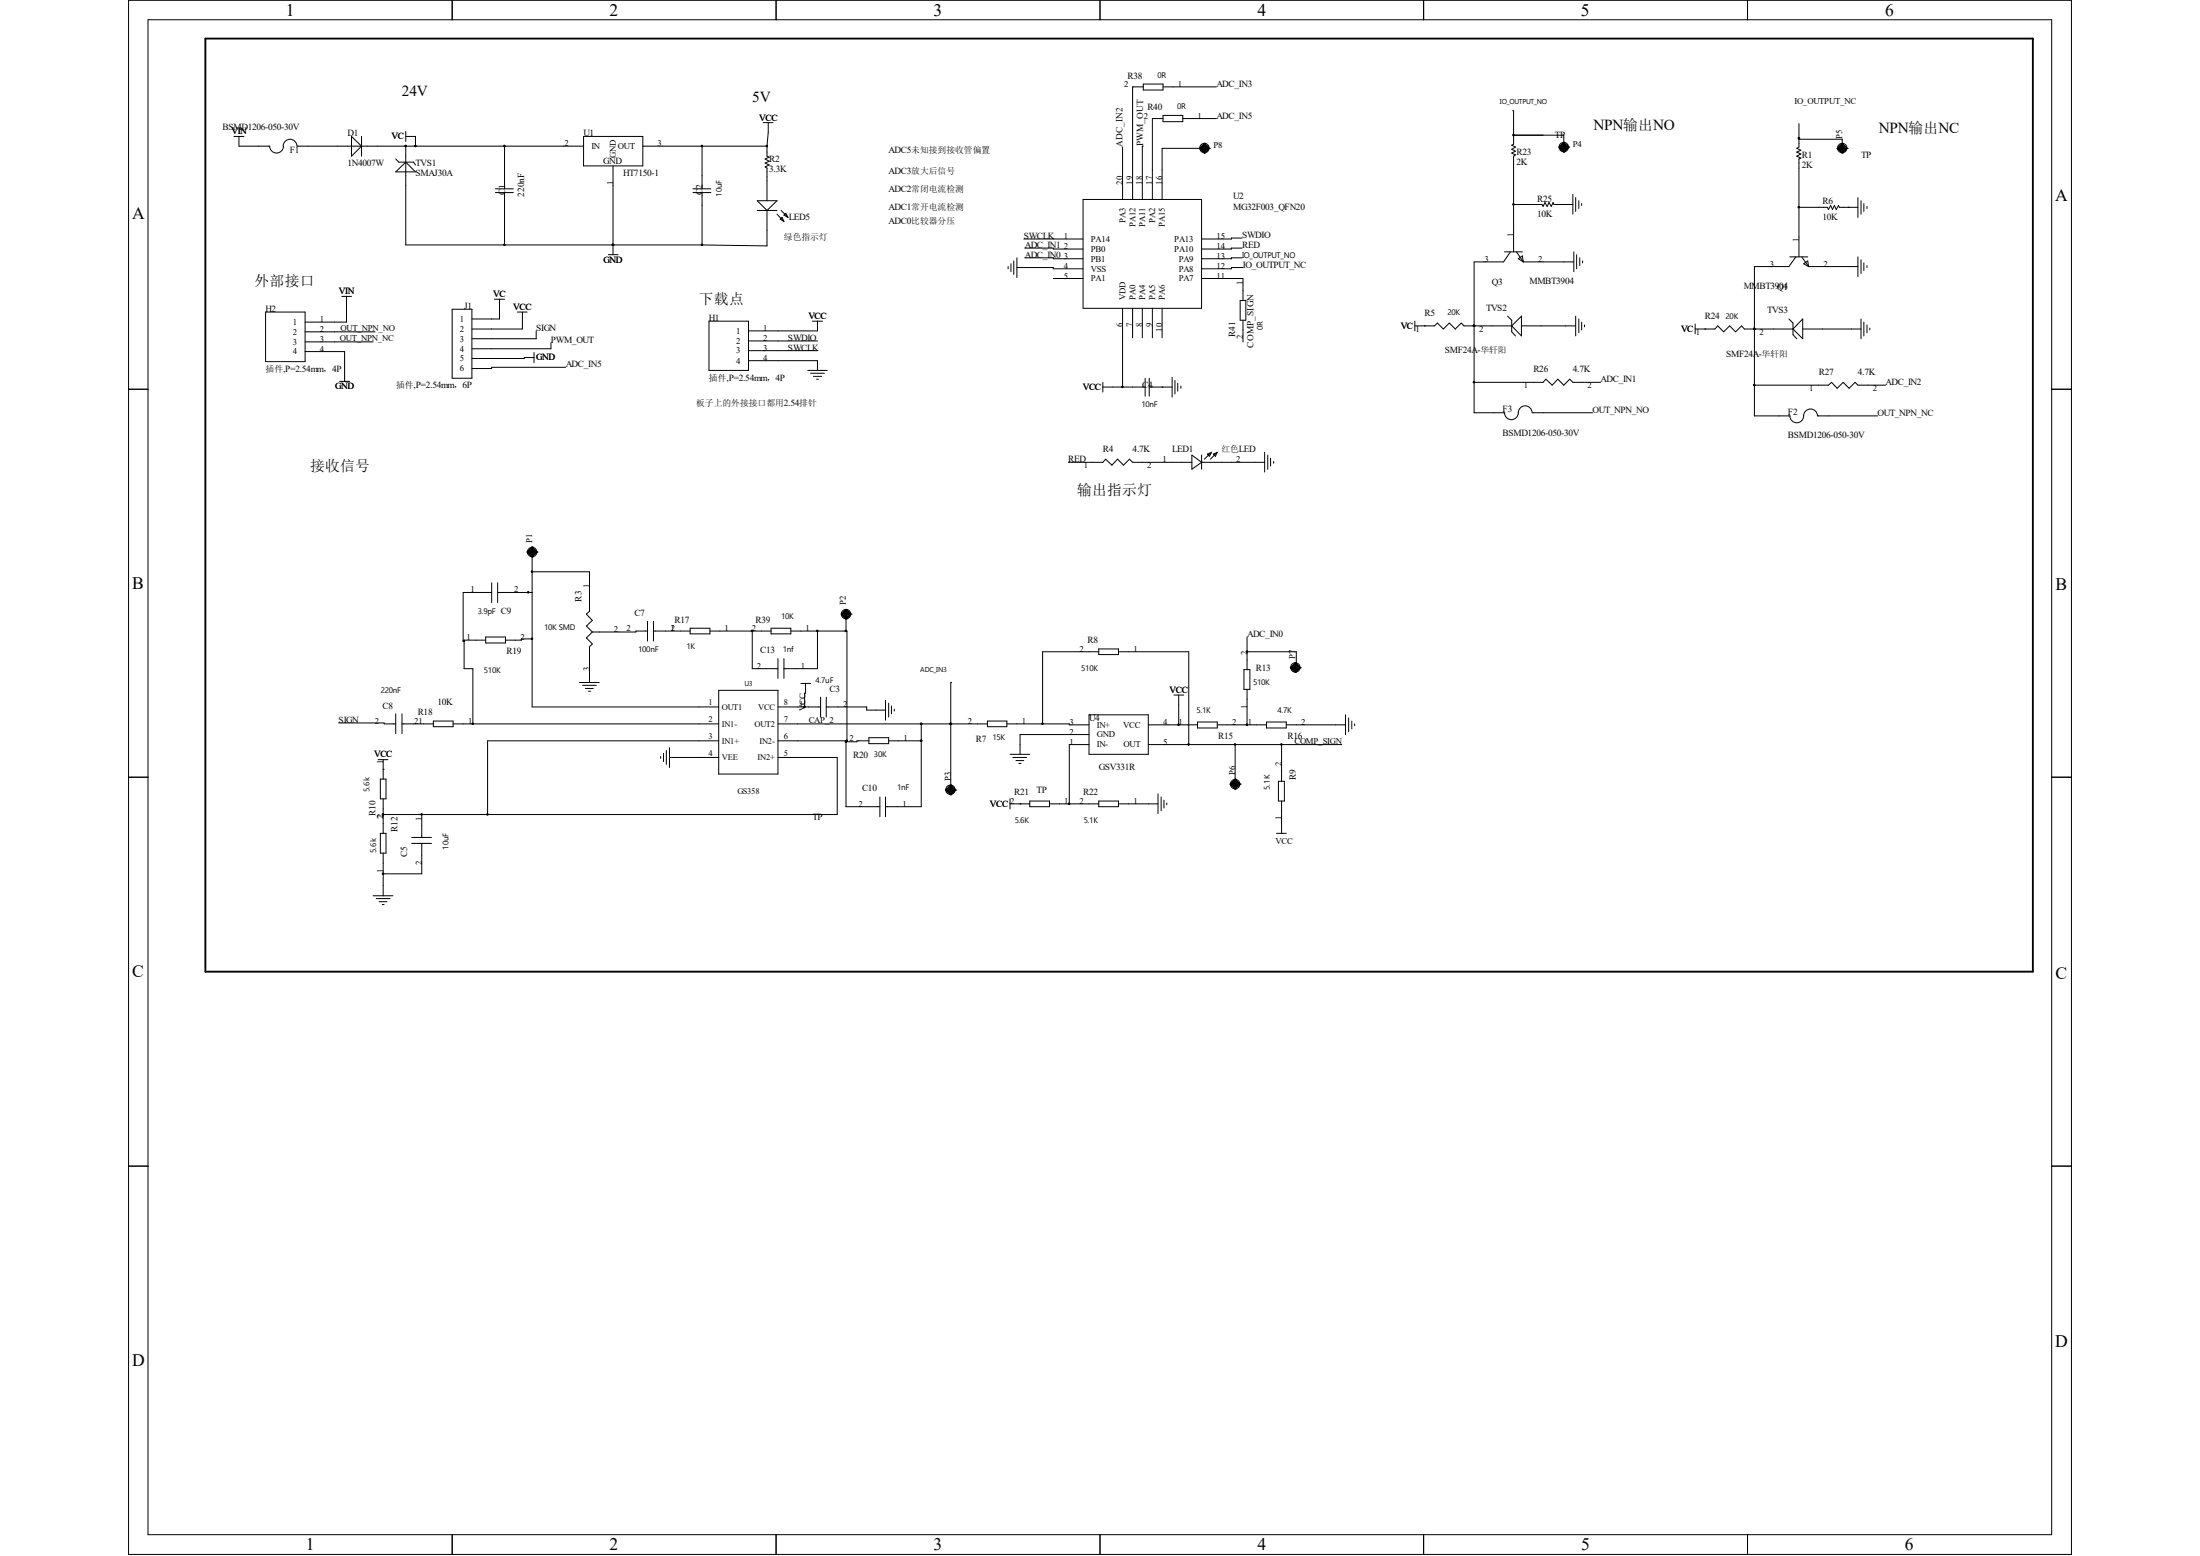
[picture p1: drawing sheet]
<svg xmlns="http://www.w3.org/2000/svg" width="297mm" height="210mm" viewBox="0 0 297 210" stroke-linecap="round" stroke-linejoin="round" font-family="sans-serif">
<g fill="none" stroke="#000" stroke-width=".14">
<path d="M17.4 0h262.3v209.8h-262.3zM20 2.7h257v204.4h-257zM31.6 18.4h1.3M32.3 18.4v1.3h4.1a.93 .93 0 0 0 .9 1 .93 .93 0 0 0 1-1M38.2 19.7a.93 .93 0 0 1 1-.9 .93 .93 0 0 1 .9 .9M40.1 19.7h38.7M47.5 18.4l1.3 1.3-1.3 1.4zM48.8 18.4v2.7M54.8 19.7h.1M54.8 17.7v1.4M54.8 19.7v13.4h40M54.8 18.4h1.3v1.3"/>
<path d="M56.1 19.7h.1M61 0v2.7M68.1 19.7v5.8M78.8 18.4h8v4h-8zM86.8 19.7h16.7M94.8 19.7v5.8M103 16.6h1.4M103.5 19.7v1.4l.3 .1-.5 .3 .5 .3-.5 .2 .5 .3-.5 .2 .2 .2v4.4M103.7 16.6v1.3l-.2 1.8M104.8 0v2.7M148.5 0v2.7M151.6 19.9v7"/>
<path d="M154.3 19.7h-.1v7.2M154.3 11.7h-1.4v15.2M154.3 11.3h2.7v.8h-2.7zM157 16h-1.4v10.9M157 15.6h2.7v.8h-2.7zM157 11.7h7.2M159.7 16h4.5M162.5 19.5h.2v1h-.2zM162.6 19.3h.1M162.6 19.3l.7 .7M162.6 19.3l-.6 .7M162.6 19.3v1.4"/>
<path d="M192.2 0v2.7M204.2 14.9h.1v4.6l-.2 .1 .5 .3-.5 .3 .5 .2-.5 .3 .5 .2-.3 .2v12.9M204.3 18.2h.1M204.3 18.2h6.8v2.3M210.5 19.9h.1M210.5 19.9l.6 .6M210.5 19.9h1.3M211 19.3v1.1h.2v-1.1h-.2M211.1 19.2h.1M211.1 19.2l.7 .7M211.1 19.2l-.6 .7M211.8 19.9h.1"/>
<path d="M211.8 19.9l-.7 .6M235.9 0v2.7M242.9 18.7h.1M242.9 16.7v3.2l-.3 .1 .5 .3-.5 .2 .5 .3-.5 .3 .5 .2-.2 .2v13.2M242.9 18.8h5.8v1.9M248.7 19.3h.1M248.7 19.3l-.7 .7M248.7 19.3l.7 .7M53.4 23.2l1.4-1.3 1.3 1.3zM53.4 21.5l.4 .4h2l.3 .4M66.9 26h2.4M66.9 25.5h2.4"/>
<path d="M68.1 26v7.1M82.1 34.4h1.3M82.8 33.1h.1M82.8 22.4v12M93.6 26h2.4M93.6 25.5h2.4M94.8 26v7.1M102.2 27.1h2.7l-1.4 1.3zM102.2 28.4h2.7M103.5 28.4v4.8l-8.7-.1M104.9 28.9l.9 1M105.3 29.6l.3-.3 .2 .6z"/>
<path d="M105.5 28.4l.9 .9M106.1 28.8l.3 .5-.6-.3zM136.1 36v.3M136.5 35.6v1.1M136.9 35.2v1.8M137.3 36.1h4.9v.2h4M137.3 34.8v2.7M138.2 32.3h8M138.3 33.5l7.9 .1M138.3 34.8l7.9 .1M142.2 37.6h4M146.2 26.9h16v14.7h-16z"/>
<path d="M162 20h.1M162 20l.6 .7M162.1 20.2h1.1v-.3h-1.1v.3M162.2 20.3h.8v-.6h-.8v.6M162.2 37.6h5.6v3M162.3 20.4h.6v-.8h-.6v.8M162.6 20.7h.1M163.3 20h.1M163.3 20h-6.4v6.9M163.3 20l-.7 .7M167.7 32.1h-1.5v.2h-4M167.7 33.5h-1.5v.1h-4"/>
<path d="M167.7 34.8h-1.5v.1h-4M167.8 36.1h-1.6v.2h-4M203.1 34h2.4M203.9 34l-.9 1.3h-4v20.4h4.1M204.3 27.6h3.9l.1 .3 .3-.6 .3 .6 .2-.6 .3 .6 .3-.6 .1 .3h2.5M204.7 34l1 1.3M205 34.9l.5-.4 .2 .8zM205.7 35.3h6.8M210.6 20h1.1v-.3h-1.1v.3M210.7 20.2h.8v-.6h-.8v.6M210.8 20.3h.6v-.8h-.5v.8M211 27.6h.1"/>
<path d="M211.1 20.5h.1M212.3 26.2v2.7M212.5 34v2.7M212.7 26.7v1.8M212.9 34.4v1.9M213.1 27.1v1.1M213.3 34.8v1.1M213.5 27.5v.2M213.7 35.2v.3M241.6 34.7h2.5M242.4 34.7l-.9 1.3h-4.6v20.1h4.7M242.9 28h3.8l.1 .3 .3-.6 .3 .6 .2-.6 .3 .6 .3-.6 .1 .3h2.5"/>
<path d="M243.2 34.7l1 1.3M243.5 35.6l.6-.4 .1 .8zM244.2 36h6.6M248 20h.1M248 20h1.4M248 20l.7 .7M248.2 20.2h1.1v-.3h-1.1v.3M248.3 20.3h.8v-.6h-.8v.6M248.4 20.4h.6v-.8h-.5v.8M248.5 20.5h.3v-1h-.2v1M248.7 20.7h.1M249.4 20h.1"/>
<path d="M249.4 20l-.7 .7M249.5 28h.1M250.8 26.7v2.6M250.8 34.7v2.6M251.2 27.1v1.8M251.2 35.1v1.8M251.6 27.5v1M251.6 35.5v1M252.1 27.9v.3M252.1 35.9v.2M17.4 52.5h2.6M35.9 42.1h5.3v6.7h-5.3z"/>
<path d="M41.2 44.8h9.4M41.2 46.1h9.2M41.2 47.5h5.3v4M45.8 51.5h1.4M46.1 40h1.4M46.8 40v3.5h-5.6M61 41.7h2.7v9.4h-2.7zM66.8 40.4h1.3M67.4 40.4v2.7h-3.7M69.8 42.1h1.4M70.5 42.1v2.3h-6.8M72.1 48.3h-1.3v.1h-7.1"/>
<path d="M72.1 47.6v1.3M72.4 44.7v1h-8.7M74.4 46.3v.8h-10.7M76.4 49.6h-10v.1h-2.7M95.7 43.3h5.3v6.7h-5.3zM101 46h9.4M101 47.3h9.4M101 48.7h9.4v1.3M109.1 50h2.6M109.4 50.4h1.9M109.7 43.3h1.3M109.8 50.8h1.1"/>
<path d="M110.2 51.2h.3M110.4 43.3v1.4h-9.4M148.9 52.2h5.7M148.9 51.6v1.3M151.6 41.6v10.6M152.9 41.6v4M154.2 41.6v4M154.6 51.1v2.4M155.2 52.2h3M155.2 51.1v2.4M155.6 41.6v4M156.9 52.2h.1"/>
<path d="M156.9 41.6v4M158.2 50.9v2.7M158.6 51.4v1.8M159 51.7v1.1M159.4 52.1v.3M167.4 40.6h.8v2.6h-.8zM167.8 43.2v2.9M191 44h2.7l.4-.4 .8 .8 .8-.8 .8 .8 .8-.8 .4 .4h6.4M191 43.3v1.4M192.3 44h.1M199 44h.1M199 51.6h9.3l.4-.4 .8 .8 .8-.8 .8 .8 .8-.8 .4 .4h3.8"/>
<path d="M203.2 55.7a.91 .91 0 0 0 .9 1 .91 .91 0 0 0 .9-1 .93 .93 0 0 1 .9-.9 .93 .93 0 0 1 .9 .9M203.5 42.7l.6 .5v1.6l.5 .5M204.1 44l1.3-1.3v2.6zM205.4 44h7.3M206.9 55.7h8.1M212.7 42.7v2.6M213.1 43.1v1.8M213.5 43.5v1M213.9 43.9v.2M228.9 44.4h2.6l.4-.4 .8 .8 .8-.8 .8 .8 .8-.8 .4 .4h6.6M228.9 43.7v1.3M230.2 44.4h.1"/>
<path d="M236.9 44.4h.1M236.9 52h9.9l.5-.4 .7 .8 .8-.8 .8 .8 .8-.8 .4 .4h3.8M241.5 43.1l.6 .5v1.6l.5 .5M241.7 56.1a.91 .91 0 0 0 .9 1 .91 .91 0 0 0 .9-1 .93 .93 0 0 1 .9-.9 .93 .93 0 0 1 1 .9h8.1M243.4 43.1v2.6l-1.3-1.3zM243.4 44.4h7.8M251.2 43.1v2.6M251.6 43.5v1.8M252.1 43.9v1M252.4 44.3v.2M277 52.5h2.7M66.4 78.7v2.6"/>
<path d="M66.4 80h-3.9v6.5h.2M67.2 78.7v2.6M67.2 80h4.6M71.2 74.5h.1M71.2 74.5l.6 .7M71.2 74.5h1.3M71.3 74.4h1.1v.2h-1.1M71.3 74.3v.3M71.5 74.3h.7v.5h-.8M71.5 74.2v.6M71.6 74.1h.5v.8h-.6M71.6 74.1v.8"/>
<path d="M71.7 74h.3v1.1h-.3M71.7 74v1.1M71.8 75.2h.1M71.8 73.8h.1M71.8 73.8l-.6 .7M71.8 73.8l.7 .7M71.8 73.8v21.6h25.2M71.8 77.2h7.8v5.3l-.4 .4 .8 .8-.8 .8 .8 .8M72.5 74.5h.1M72.5 74.5l-.7 .7M144.2 62.4h4.7l.4-.4 .8 .8 .8-.8 .8 .8 .8-.8 .4 .4h8M160.9 61.4l1.3 1-1.3 .9z"/>
<path d="M162.2 62.4h.1M162.2 61.4v1.9M162.2 62.4h8.5M163 61.3h.1M163 61.3l.6-.3-.3 .6zM163.4 61.2l-.8 .8M163.8 61.3h.1M163.8 61.3l.5-.3-.2 .6zM164.2 61.2l-.8 .8M170.7 61v2.7M171.2 61.4v1.9M171.5 61.8v1.1"/>
<path d="M172 62.3v.2M45.7 97.6h6.2v.1h1.5M53.4 96.4v2.6M54.3 97.7h4.2M54.3 96.4v2.6M58.5 97.3h2.7v.8h-2.7zM61.2 97.7h35.8M65.6 86h2.6v.8h-2.6zM65.6 86.4h-2.9v3.9h1.1v7.4M71.8 86.2h-1.4v.2h-2.2M78.2 92.1h2.7M78.7 92.5h1.8"/>
<path d="M79 92.9h1.1M79.5 93.3h.2M80 85.3l-.8 .8 .8 .8-.4 .4v4.8M87.4 85.2h-1.5v.1h-5.9M87.4 83.9v2.6M88.2 85.2h5M88.2 83.9v2.6M93.2 84.8h2.6v.8h-2.6zM95.8 85.2h8.3M97 100h-31.2v9.9M97 93.2h8v11.3h-8zM101.6 85.2v5.1h3.4"/>
<path d="M104.1 84.8h2.7v.8h-2.7zM105 97.7h28.3M105 88.9v2.7M105 95.4h5.8M105.8 88.9v2.7M106.8 85.2h7.5v14.8h-9.3M108.1 92.2h1.3M108.8 92.2v1.4h-.2v1.8M110.4 85.2v5.1h-4.6M110.8 94.1v2.7M111.5 95.4h5.5v.4h2.5M111.5 94.1v2.7"/>
<path d="M113.6 82.9h.1M113.6 82.9l.6 .7M113.6 82.9h1.3M113.7 83h1.1v-.2h-1.1v.2M113.8 83.2h.8v-.6h-.8v.6M114 82.5v.8h.5v-.8h-.5M114.1 82.3v1.1h.2v-1h-.2M114.2 83.6h.1M114.2 82.3h.1M114.2 100v8.9h4.6M114.2 82.3l-.6 .6M114.2 82.3l.7 .6"/>
<path d="M114.2 82.3v2.9M114.9 82.9h.1M114.9 82.9l-.7 .7M117.3 99.6h2.7v.8h-2.7zM117.3 100l-3.1 .1M119.5 94.5v2.7M120 94.9v1.9M120 100h4.4M120.4 95.3v1.1M120.7 95.7v.3M124.4 100h.1M124.4 97.7h.1"/>
<path d="M124.4 97.7v11.2h-4.9M128.4 97.7h.1M128.5 92.1h-.1v15.2M133.3 97.3h2.6v.8h-2.6zM135.9 97.7h8.5v.1h2.6M147 96.5h8v5.3h-8zM147 99.1h-9.3v2.7M148.3 87.6h2.7v.7h-2.7zM148.3 88h-7.5v9.7M151 88h9.5v12.5M155 97.8h6.7M158.5 93.8h1.3"/>
<path d="M159.1 93.8v4M161.7 97.5h2.6v.8h-2.6zM164.3 97.8h6.7M167.9 90.4h.8v2.6h-.8zM168.4 86v4.4M168.4 93v4.8M168.4 88h6.6v2.6h-.3M171 97.5h2.7v.8h-2.7zM173.7 97.8h8M174.2 90.1h.1M174.2 90.1l.7 .7M174.2 90.1h1.4"/>
<path d="M174.3 90.3h1.1v-.3h-1v.3M174.5 90.4h.8v-.6h-.8v.6M174.6 90.5h.5v-.8h-.5v.8M174.9 90.8h.1M174.9 89.5h.1M174.9 89.5l-.7 .6M174.9 89.5l.7 .6M174.9 89.5v1.3M175 89.6h-.2v1M175.6 90.1h.1M175.6 90.1l-.7 .7M181.7 96.5v2.6"/>
<path d="M182.1 96.9v1.9M182.5 97.3v1.1M182.9 97.7v.3M17.4 104.9h2.6M51.1 102.5h1.3M51.4 112.5h.7v2.6h-.7zM51.4 105.2h.7v2.6h-.7zM51.7 103.8h.1M51.7 102.5v2.7M51.7 107.8v4.7M51.7 115.1v5.8M55.6 113h2.7"/>
<path d="M55.6 113.8h2.7M56.9 109.9v3.1M56.9 113.8v4.1h-5.2M89.2 102.1v.3M89.6 101.7v1.1M90 101.3v1.9M90.4 102.2h6.6M90.4 100.9v2.7M105 102.2h8v7.7h-61.3M118.8 107.6v2.6M119.5 107.6v2.6M127.7 106.6h.1"/>
<path d="M127.7 106.6l.7 .7M127.7 106.6h1.3M127.8 106.5v.3h1.1v-.3h-1.1M128 106.4h.7v.5h-.8M128 106.3v.6M128.1 107h.5v-.8h-.5v.8M128.2 107.1h.3v-1h-.3v1M128.4 107.3h.1M128.4 106h.1M128.4 106l-.7 .6M128.4 106l.6 .6M129 106.6h.1"/>
<path d="M129 106.6l-.6 .7M136.4 101.8h2.6M136.4 108.5h2.6M136.4 107.8v1.4M136.7 102.2h1.9M137.2 102.7h1M137.5 103h.3M137.7 108.5h.1M139 108.1h2.7v.8h-2.7zM141.7 108.5h6.6M147 100.5h-2.6v8M148.3 108.1h2.7v.8h-2.7z"/>
<path d="M151 108.5h5.3M155 100.5h26.1M156.3 107.1v2.7M156.8 107.6v1.8M157.1 108v1.1M157.5 108.4v.2M166.1 105.8h.1M166.1 105.8l.7 .7M166.1 105.8h1.3M166.2 105.7h1.1v.3h-1.1M166.2 105.7v.3M166.4 105.6h.7v.5h-.8"/>
<path d="M166.4 105.5v.6M166.5 105.5h.5v.7h-.5M166.5 105.4v.8M166.6 105.3h.3v1.1h-.3M166.6 105.3v1.1M166.8 106.5h.1M166.8 105.2h.1M166.8 105.2l-.7 .6M166.8 105.2l.6 .6M166.8 100.5v6M167.4 105.8h.1M167.4 105.8l-.6 .7"/>
<path d="M172.3 112.5h1.4M172.6 105.5h.8v2.6h-.8zM173 100.5v5M173 108.1v4.4M277 104.9h2.7M50.4 120.9h2.6M50.8 121.3h1.9M51.2 121.7h1M51.6 122.1h.3M17.4 157.4h2.6M277 157.4h2.7M61 207.1v2.7"/>
<path d="M104.8 207.1v2.7M148.5 207.1v2.7M192.2 207.1v2.7M235.9 207.1v2.7"/>
<circle cx="162.6" cy="20" r=".64"/>
<circle cx="211.1" cy="19.9" r=".64"/>
<circle cx="248.7" cy="20" r=".64"/>
<circle cx="71.8" cy="74.5" r=".64"/>
<circle cx="114.2" cy="82.9" r=".64"/>
<circle cx="174.9" cy="90.1" r=".64"/>
<circle cx="128.3" cy="106.6" r=".64"/>
<circle cx="166.8" cy="105.8" r=".64"/>
</g>
<path d="M27.7 5.2h246.7v125.9h-246.7z" fill="none" stroke="#000" stroke-width=".25"/>
<g fill="#000" stroke="#000" stroke-width=".14">
<circle cx="54.8" cy="19.7" r=".11"/>
<circle cx="56.1" cy="19.7" r=".11"/>
<circle cx="68.1" cy="19.7" r=".11"/>
<circle cx="94.8" cy="19.7" r=".11"/>
<circle cx="103.5" cy="19.7" r=".11"/>
<circle cx="204.3" cy="18.2" r=".11"/>
<circle cx="242.8" cy="18.6" r=".11"/>
<circle cx="68.1" cy="33" r=".11"/>
<circle cx="82.7" cy="33" r=".11"/>
<circle cx="94.8" cy="33" r=".11"/>
<circle cx="204.3" cy="27.6" r=".11"/>
<circle cx="242.8" cy="28" r=".11"/>
<circle cx="151.5" cy="52.2" r=".11"/>
<circle cx="199" cy="51.6" r=".11"/>
<circle cx="199" cy="44" r=".11"/>
<circle cx="236.8" cy="52" r=".11"/>
<circle cx="236.8" cy="44.4" r=".11"/>
<circle cx="71.3" cy="79.9" r=".11"/>
<circle cx="71.8" cy="77.2" r=".11"/>
<circle cx="62.6" cy="86.5" r=".11"/>
<circle cx="63.8" cy="97.7" r=".11"/>
<circle cx="71.8" cy="86.2" r=".11"/>
<circle cx="101.5" cy="85.2" r=".11"/>
<circle cx="108.6" cy="95.4" r=".11"/>
<circle cx="110.3" cy="85.2" r=".11"/>
<circle cx="114.2" cy="85.2" r=".11"/>
<circle cx="114.3" cy="100" r=".11"/>
<circle cx="124.4" cy="97.7" r=".11"/>
<circle cx="124.4" cy="100" r=".11"/>
<circle cx="128.3" cy="97.7" r=".11"/>
<circle cx="140.7" cy="97.7" r=".11"/>
<circle cx="159.1" cy="97.8" r=".11"/>
<circle cx="168.3" cy="97.8" r=".11"/>
<circle cx="168.3" cy="87.9" r=".11"/>
<circle cx="51.7" cy="117.9" r=".11"/>
<circle cx="51.7" cy="109.9" r=".11"/>
<circle cx="56.9" cy="109.9" r=".11"/>
<circle cx="65.8" cy="109.9" r=".11"/>
<circle cx="114.2" cy="100.1" r=".11"/>
<circle cx="144.3" cy="108.5" r=".11"/>
<circle cx="160.5" cy="100.5" r=".11"/>
<circle cx="166.7" cy="100.5" r=".11"/>
<circle cx="173" cy="100.5" r=".11"/>
</g>
<g font-size="2.4">
<text x="38.6" y="2.2">1</text>
<text x="82.3" y="2.2">2</text>
<text x="126" y="2.2">3</text>
<text x="169.8" y="2.2">4</text>
<text x="213.4" y="2.2">5</text>
<text x="254.5" y="2.2">6</text>
<text x="17.8" y="29.6">A</text>
<text x="277.5" y="27.2">A</text>
<text x="17.9" y="79.5">B</text>
<text x="277.5" y="79.6">B</text>
<text x="17.9" y="131.8">C</text>
<text x="277.5" y="132.1">C</text>
<text x="17.8" y="184.4">D</text>
<text x="277.5" y="181.8">D</text>
<text x="41.3" y="209.3">1</text>
<text x="82.3" y="209.3">2</text>
<text x="126" y="209.3">3</text>
<text x="169.8" y="209.3">4</text>
<text x="213.4" y="209.3">5</text>
<text x="257.2" y="209.3">6</text>
</g>
<g font-size="2.1">
<text x="54.3" y="12.9">24V</text>
<text x="101.6" y="13.8">5V</text>
<text x="215.1" y="17.6">NPN输出NO</text>
<text x="253.7" y="18">NPN输出NC</text>
</g>
<g font-size="2">
<text x="34.4" y="38.7">外部接口</text>
<text x="94.4" y="41.1">下载点</text>
<text x="41.9" y="63.6">接收信号</text>
<text x="145.4" y="66.8">输出指示灯</text>
</g>
<g font-size="1.3">
<text x="152.2" y="10.6">R38</text>
<text x="164.2" y="11.7">ADC_IN3</text>
<text x="30.1" y="17.5">BSMD1206-050-30V</text>
<text x="102.5" y="16.3">VCC</text>
<text x="154.9" y="14.9">R40</text>
<text x="164.2" y="16">ADC_IN5</text>
<text x="31.2" y="18.1">VIN</text>
<text x="39.1" y="20.7">F1</text>
<text x="46.9" y="18.4">D1</text>
<text x="46.9" y="22.4">1N4007W</text>
<text x="52.9" y="18.8">VC</text>
<text x="56.1" y="22.4">TVS1</text>
<text x="56.1" y="23.7">SMAJ30A</text>
<text x="78.8" y="18.4">U1</text>
<text x="81.4" y="22.1">GND</text>
<text x="84.1" y="23.7">HT7150-1</text>
<text x="103.8" y="21.9">R2</text>
<text x="103.8" y="23.2">3.3K</text>
<text x="120" y="23.5">ADC3放大后信号</text>
<text x="120" y="20.7">ADC5未知接到接收管偏置</text>
<text x="151.6" y="19.9" transform="rotate(-90 151.6 19.9)">ADC_IN2</text>
<text x="154.3" y="19.7" transform="rotate(-90 154.3 19.7)">PWM_OUT</text>
<text x="204.7" y="21">R23</text>
<text x="204.7" y="22.3">2K</text>
<text x="209.9" y="18.6">TP</text>
<text x="243.2" y="21.3">R1</text>
<text x="243.2" y="22.7">2K</text>
<text x="251.2" y="21.3">TP</text>
<text x="68.2" y="26.4" transform="rotate(-90 68.2 26.4)">C1</text>
<text x="70.8" y="26.5" transform="rotate(-90 70.8 26.5)">220nF</text>
<text x="94.8" y="26.4" transform="rotate(-90 94.8 26.4)">C2</text>
<text x="106.5" y="29.7">LED5</text>
<text x="120" y="28.3">ADC1常开电流检测</text>
<text x="120" y="25.9">ADC2常闭电流检测</text>
<text x="166.5" y="26.9">U2</text>
<text x="166.5" y="28.3">MG32F003_QFN20</text>
<text x="207.5" y="27.2">R25</text>
<text x="207.5" y="29.3">10K</text>
<text x="246" y="27.6">R6</text>
<text x="246" y="29.8">10K</text>
<text x="81.5" y="35.5">GND</text>
<text x="120" y="30.3">ADC0比较器分压</text>
<text x="138.2" y="32.3">SWCLK</text>
<text x="138.3" y="34.8">ADC_IN0</text>
<text x="138.3" y="33.5">ADC_IN1</text>
<text x="167.7" y="32.1">SWDIO</text>
<text x="167.7" y="33.5">RED</text>
<text x="45.8" y="39.7">VIN</text>
<text x="62.7" y="41.7">J1</text>
<text x="66.6" y="40.1">VC</text>
<text x="69.3" y="41.9">VCC</text>
<text x="167.8" y="36.1">IO_OUTPUT_NC</text>
<text x="200.6" y="41.9">TVS2</text>
<text x="201.4" y="38.5">Q3</text>
<text x="206.5" y="38.3">MMBT3904</text>
<text x="235.4" y="39.1">MMBT3904</text>
<text x="239.9" y="39.2">Q1</text>
<text x="35.9" y="42.1">H2</text>
<text x="72.4" y="44.7">SIGN</text>
<text x="74.4" y="46.3">PWM_OUT</text>
<text x="95.7" y="43.3">H1</text>
<text x="106.4" y="46">SWDIO</text>
<text x="106.4" y="47.3">SWCLK</text>
<text x="109.1" y="43.1">VCC</text>
<text x="166.7" y="45.5" transform="rotate(-90 166.7 45.5)">R41</text>
<text x="169.2" y="46.9" transform="rotate(-90 169.2 46.9)">COMP_SIGN</text>
<text x="189.1" y="44.4">VC</text>
<text x="192.3" y="42.7">R5</text>
<text x="195.1" y="47.7">SMF24A-华轩阳</text>
<text x="226.9" y="44.8">VC</text>
<text x="230.2" y="43.1">R24</text>
<text x="238.6" y="42.3">TVS3</text>
<text x="45.3" y="52.5">GND</text>
<text x="72.4" y="48.6">GND</text>
<text x="76.4" y="49.6">ADC_IN5</text>
<text x="146.2" y="52.6">VCC</text>
<text x="154.2" y="52.4">C4</text>
<text x="207" y="50.2">R26</text>
<text x="212.3" y="50.2">4.7K</text>
<text x="216.1" y="51.6">ADC_IN1</text>
<text x="233" y="48.1">SMF24A-华轩阳</text>
<text x="245.5" y="50.6">R27</text>
<text x="250.8" y="50.6">4.7K</text>
<text x="254.6" y="52">ADC_IN2</text>
<text x="202.9" y="55.6">F3</text>
<text x="202.9" y="58.8">BSMD1206-050-30V</text>
<text x="215" y="55.7">OUT_NPN_NO</text>
<text x="241.4" y="56">F2</text>
<text x="241.4" y="59.2">BSMD1206-050-30V</text>
<text x="253.5" y="56.1">OUT_NPN_NC</text>
<text x="144.2" y="62.4">RED</text>
<text x="148.9" y="61">R4</text>
<text x="152.9" y="61">4.7K</text>
<text x="158.2" y="61">LED1</text>
<text x="67.6" y="82.8">C9</text>
<text x="78.5" y="81.2" transform="rotate(-90 78.5 81.2)">R3</text>
<text x="85.6" y="83.1">C7</text>
<text x="68.4" y="88.3">R19</text>
<text x="91.1" y="84">R17</text>
<text x="102" y="84">R39</text>
<text x="102.6" y="88.1">C13</text>
<text x="146.8" y="86.8">R8</text>
<text x="168.4" y="86">ADC_IN0</text>
<text x="51.6" y="95.6">C8</text>
<text x="59.1" y="95.2">10K</text>
<text x="112" y="93.3">C3</text>
<text x="157.9" y="93.6">VCC</text>
<text x="169.5" y="90.5">R13</text>
<text x="45.7" y="97.6">SIGN</text>
<text x="56.4" y="96.6">R18</text>
<text x="131.7" y="100.1">R7</text>
<text x="147" y="97.3">U4</text>
<text x="164.5" y="99.8">R15</text>
<text x="173.8" y="99.8">R16</text>
<text x="50.5" y="102.2">VCC</text>
<text x="115.2" y="102.4">R20</text>
<text x="116.4" y="106.8">C10</text>
<text x="136.9" y="107.4">R21</text>
<text x="140" y="107">TP</text>
<text x="146.2" y="107.4">R22</text>
<text x="148.3" y="104">GSV331R</text>
<text x="175" y="105.3" transform="rotate(-90 175 105.3)">R9</text>
<text x="50.7" y="110.1" transform="rotate(-90 50.7 110.1)">R10</text>
<text x="53.7" y="112.4" transform="rotate(-90 53.7 112.4)">R12</text>
<text x="109.7" y="110.7">TP</text>
<text x="133.6" y="108.9">VCC</text>
<text x="54.9" y="115.7" transform="rotate(-90 54.9 115.7)">C5</text>
</g>
<g font-size="1.2">
<text x="151.8" y="11.7">2</text>
<text x="159" y="11.7">1</text>
<text x="154.4" y="16">2</text>
<text x="161.7" y="16">1</text>
<text x="242.3" y="14">IO_OUTPUT_NC</text>
<text x="76.2" y="19.7">2</text>
<text x="79.8" y="20.1">IN</text>
<text x="83.1" y="21.3" transform="rotate(-90 83.1 21.3)">GND</text>
<text x="83.4" y="20.1">OUT</text>
<text x="88.8" y="19.7">3</text>
<text x="163.8" y="20">P8</text>
<text x="212.3" y="19.9">P4</text>
<text x="248.7" y="18.8" transform="rotate(-90 248.7 18.8)">P5</text>
<text x="82.8" y="25" transform="rotate(-90 82.8 25)">1</text>
<text x="151.5" y="24.9" transform="rotate(-90 151.5 24.9)">20</text>
<text x="152.9" y="24.9" transform="rotate(-90 152.9 24.9)">19</text>
<text x="154.2" y="24.9" transform="rotate(-90 154.2 24.9)">18</text>
<text x="155.6" y="24.9" transform="rotate(-90 155.6 24.9)">17</text>
<text x="156.9" y="24.9" transform="rotate(-90 156.9 24.9)">16</text>
<text x="105.8" y="32.4">绿色指示灯</text>
<text x="143.6" y="32.3">1</text>
<text x="143.6" y="33.6">2</text>
<text x="143.6" y="34.9">3</text>
<text x="147.3" y="32.6">PA14</text>
<text x="147.3" y="34">PB0</text>
<text x="147.3" y="35.3">PB1</text>
<text x="151.9" y="30.1" transform="rotate(-90 151.9 30.1)">PA3</text>
<text x="153.3" y="30.7" transform="rotate(-90 153.3 30.7)">PA12</text>
<text x="154.6" y="30.7" transform="rotate(-90 154.6 30.7)">PA11</text>
<text x="156" y="30.1" transform="rotate(-90 156 30.1)">PA2</text>
<text x="157.3" y="30.7" transform="rotate(-90 157.3 30.7)">PA15</text>
<text x="158.5" y="34">PA10</text>
<text x="158.5" y="32.6">PA13</text>
<text x="159.1" y="35.3">PA9</text>
<text x="164.2" y="34.9">13</text>
<text x="164.2" y="33.6">14</text>
<text x="164.2" y="32.3">15</text>
<text x="200.4" y="35.3">3</text>
<text x="204.3" y="32" transform="rotate(-90 204.3 32)">1</text>
<text x="207.6" y="35.3">2</text>
<text x="238.9" y="36">3</text>
<text x="242.9" y="32.7" transform="rotate(-90 242.9 32.7)">1</text>
<text x="246.2" y="36">2</text>
<text x="143.6" y="36.3">4</text>
<text x="143.6" y="37.6">5</text>
<text x="147.3" y="36.7">VSS</text>
<text x="147.3" y="38">PA1</text>
<text x="151.9" y="40.6" transform="rotate(-90 151.9 40.6)">VDD</text>
<text x="153.3" y="40.6" transform="rotate(-90 153.3 40.6)">PA0</text>
<text x="154.6" y="40.6" transform="rotate(-90 154.6 40.6)">PA4</text>
<text x="156" y="40.6" transform="rotate(-90 156 40.6)">PA5</text>
<text x="157.3" y="40.6" transform="rotate(-90 157.3 40.6)">PA6</text>
<text x="159.1" y="38">PA7</text>
<text x="159.1" y="36.7">PA8</text>
<text x="164.2" y="37.6">11</text>
<text x="164.2" y="36.3">12</text>
<text x="167.8" y="38.5" transform="rotate(-90 167.8 38.5)">1</text>
<text x="39.5" y="43.9">1</text>
<text x="39.5" y="45.2">2</text>
<text x="39.5" y="46.5">3</text>
<text x="39.5" y="47.8">4</text>
<text x="43.2" y="43.5">1</text>
<text x="43.2" y="44.8">2</text>
<text x="43.2" y="46.1">3</text>
<text x="43.2" y="47.5">4</text>
<text x="45.9" y="46">OUT_NPN_NC</text>
<text x="46" y="44.7">OUT_NPN_NO</text>
<text x="62.1" y="43.4">1</text>
<text x="62.1" y="44.8">2</text>
<text x="62.1" y="46.1">3</text>
<text x="62.1" y="47.5">4</text>
<text x="99.4" y="45">1</text>
<text x="99.4" y="46.4">2</text>
<text x="99.4" y="47.7">3</text>
<text x="103" y="44.7">1</text>
<text x="103" y="46">2</text>
<text x="103" y="47.3">3</text>
<text x="151.5" y="44.2" transform="rotate(-90 151.5 44.2)">6</text>
<text x="152.9" y="44.2" transform="rotate(-90 152.9 44.2)">7</text>
<text x="154.2" y="44.2" transform="rotate(-90 154.2 44.2)">8</text>
<text x="155.6" y="44.2" transform="rotate(-90 155.6 44.2)">9</text>
<text x="156.9" y="44.8" transform="rotate(-90 156.9 44.8)">10</text>
<text x="167.8" y="45.8" transform="rotate(-90 167.8 45.8)">2</text>
<text x="191.1" y="44.8">1</text>
<text x="199.7" y="44.8">2</text>
<text x="228.9" y="45.2">1</text>
<text x="237.5" y="45.2">2</text>
<text x="35.9" y="50.2">插件,P=2.54mm，4P</text>
<text x="53.5" y="52.4">插件,P=2.54mm，6P</text>
<text x="62.1" y="48.8">5</text>
<text x="62.1" y="50.1">6</text>
<text x="95.7" y="51.5">插件,P=2.54mm，4P</text>
<text x="99.4" y="49.1">4</text>
<text x="103" y="48.7">4</text>
<text x="205.7" y="52.4">1</text>
<text x="214.3" y="52.4">2</text>
<text x="244.3" y="52.8">1</text>
<text x="252.9" y="52.8">2</text>
<text x="94" y="54.8">板子上的外接接口都用2.54排针</text>
<text x="146.3" y="63.2">1</text>
<text x="154.9" y="63.2">2</text>
<text x="156.9" y="62.4">1</text>
<text x="164.9" y="61">红色LED</text>
<text x="166.9" y="62.4">2</text>
<text x="71.8" y="73.3" transform="rotate(-90 71.8 73.3)">P1</text>
<text x="63.5" y="80">1</text>
<text x="69.4" y="80">2</text>
<text x="79.6" y="79.3" transform="rotate(-90 79.6 79.3)">1</text>
<text x="114.2" y="81.7" transform="rotate(-90 114.2 81.7)">P2</text>
<text x="63" y="86.4">1</text>
<text x="70.3" y="86.4">2</text>
<text x="82.9" y="85.3">2</text>
<text x="84.6" y="85.2">2</text>
<text x="90.5" y="85.2">1</text>
<text x="90.6" y="85.2">2</text>
<text x="97.8" y="85.2">1</text>
<text x="101.5" y="85.2">2</text>
<text x="108.8" y="85.2">1</text>
<text x="145.8" y="88">2</text>
<text x="153" y="88">1</text>
<text x="168.4" y="88.4" transform="rotate(-90 168.4 88.4)">2</text>
<text x="174.9" y="88.9" transform="rotate(-90 174.9 88.9)">P7</text>
<text x="79.6" y="90.6" transform="rotate(-90 79.6 90.6)">3</text>
<text x="102.2" y="90.3">2</text>
<text x="107.9" y="95.4">1</text>
<text x="108.1" y="90.3">1</text>
<text x="113.8" y="95.4">2</text>
<text x="168.4" y="95.6" transform="rotate(-90 168.4 95.6)">1</text>
<text x="50.6" y="97.7">2</text>
<text x="55.9" y="97.7">21</text>
<text x="63.2" y="97.7">1</text>
<text x="108.8" y="96" transform="rotate(-90 108.8 96)">VCC</text>
<text x="109.2" y="97.6">CAP_2</text>
<text x="114.7" y="100">2</text>
<text x="122" y="100">1</text>
<text x="130.7" y="97.7">2</text>
<text x="138" y="97.7">1</text>
<text x="144.4" y="100.5">1</text>
<text x="144.4" y="99.1">2</text>
<text x="144.4" y="97.8">3</text>
<text x="148.1" y="100.9">IN-</text>
<text x="148.1" y="99.5">GND</text>
<text x="148.1" y="98.2">IN+</text>
<text x="151.6" y="98.2">VCC</text>
<text x="151.7" y="100.9">OUT</text>
<text x="157" y="97.8">4</text>
<text x="157" y="100.5">5</text>
<text x="159.1" y="97.8">1</text>
<text x="166.4" y="97.8">2</text>
<text x="168.4" y="97.8">1</text>
<text x="174.8" y="100.4">COMP_SIGN</text>
<text x="175.7" y="97.8">2</text>
<text x="51.7" y="103.2" transform="rotate(-90 51.7 103.2)">1</text>
<text x="128.4" y="105.5" transform="rotate(-90 128.4 105.5)">P3</text>
<text x="166.7" y="104.6" transform="rotate(-90 166.7 104.6)">P6</text>
<text x="173" y="103.4" transform="rotate(-90 173 103.4)">2</text>
<text x="51.7" y="110.5" transform="rotate(-90 51.7 110.5)">2</text>
<text x="56.9" y="110.8" transform="rotate(-90 56.9 110.8)">1</text>
<text x="115.9" y="108.9">2</text>
<text x="121.8" y="108.9">1</text>
<text x="136.4" y="108.5">2</text>
<text x="143.7" y="108.5">1</text>
<text x="145.8" y="108.5">2</text>
<text x="153" y="108.5">1</text>
<text x="172.2" y="114">VCC</text>
<text x="173" y="110.7" transform="rotate(-90 173 110.7)">1</text>
<text x="51.7" y="117.8" transform="rotate(-90 51.7 117.8)">1</text>
<text x="56.9" y="116.7" transform="rotate(-90 56.9 116.7)">2</text>
</g>
<g font-size="1.1">
<text x="156.3" y="10.6">0R</text>
<text x="158.9" y="14.7">0R</text>
<text x="97.5" y="26.5" transform="rotate(-90 97.5 26.5)">10uF</text>
<text x="167.7" y="34.8">IO_OUTPUT_NO</text>
<text x="170.5" y="44.6" transform="rotate(-90 170.5 44.6)">0R</text>
<text x="195.4" y="42.5">20K</text>
<text x="233" y="43.1">20K</text>
<text x="154.1" y="54.9">10nF</text>
<text x="64.5" y="82.9">3.9pF</text>
<text x="105.5" y="83.6">10K</text>
<text x="73.4" y="85.1">10K SMD</text>
<text x="86.1" y="88">100nF</text>
<text x="92.7" y="87.6">1K</text>
<text x="105.7" y="88">1nf</text>
<text x="51.4" y="93.5">220nF</text>
<text x="65.3" y="90.9">510K</text>
<text x="95.7" y="95.2">1</text>
<text x="97.5" y="95.8">OUT1</text>
<text x="102.4" y="95.8">VCC</text>
<text x="105.8" y="95.2">8</text>
<text x="110.1" y="92.2">4.7uF</text>
<text x="146" y="90.6">510K</text>
<text x="169.2" y="92.5">510K</text>
<text x="95.7" y="97.5">2</text>
<text x="95.7" y="99.7">3</text>
<text x="95.7" y="102">4</text>
<text x="97.5" y="98.1">IN1-</text>
<text x="97.5" y="100.4">IN1+</text>
<text x="101.9" y="98.1">OUT2</text>
<text x="102.5" y="100.4">IN2-</text>
<text x="105.8" y="97.5">7</text>
<text x="105.8" y="99.7">6</text>
<text x="105.8" y="102">5</text>
<text x="134" y="99.9">15K</text>
<text x="161.5" y="96.2">5.1K</text>
<text x="172.5" y="96.2">4.7K</text>
<text x="49.9" y="106.9" transform="rotate(-90 49.9 106.9)">5.6k</text>
<text x="97.5" y="102.6">VEE</text>
<text x="99.6" y="107.1">GS358</text>
<text x="102.3" y="102.6">IN2+</text>
<text x="118" y="102.2">30K</text>
<text x="121.1" y="106.7">1nF</text>
<text x="171.4" y="106.6" transform="rotate(-90 171.4 106.6)">5.1K</text>
<text x="137" y="111.1">5.6K</text>
<text x="146.3" y="111.1">5.1K</text>
<text x="50.8" y="115.1" transform="rotate(-90 50.8 115.1)">5.6k</text>
<text x="60.5" y="114.7" transform="rotate(-90 60.5 114.7)">10uF</text>
</g>
<g font-size="1">
<text x="202.5" y="14">IO_OUTPUT_NO</text>
<text x="100.5" y="92.6">U3</text>
<text x="124.2" y="90.8">ADC_IN3</text>
</g>
</svg>
